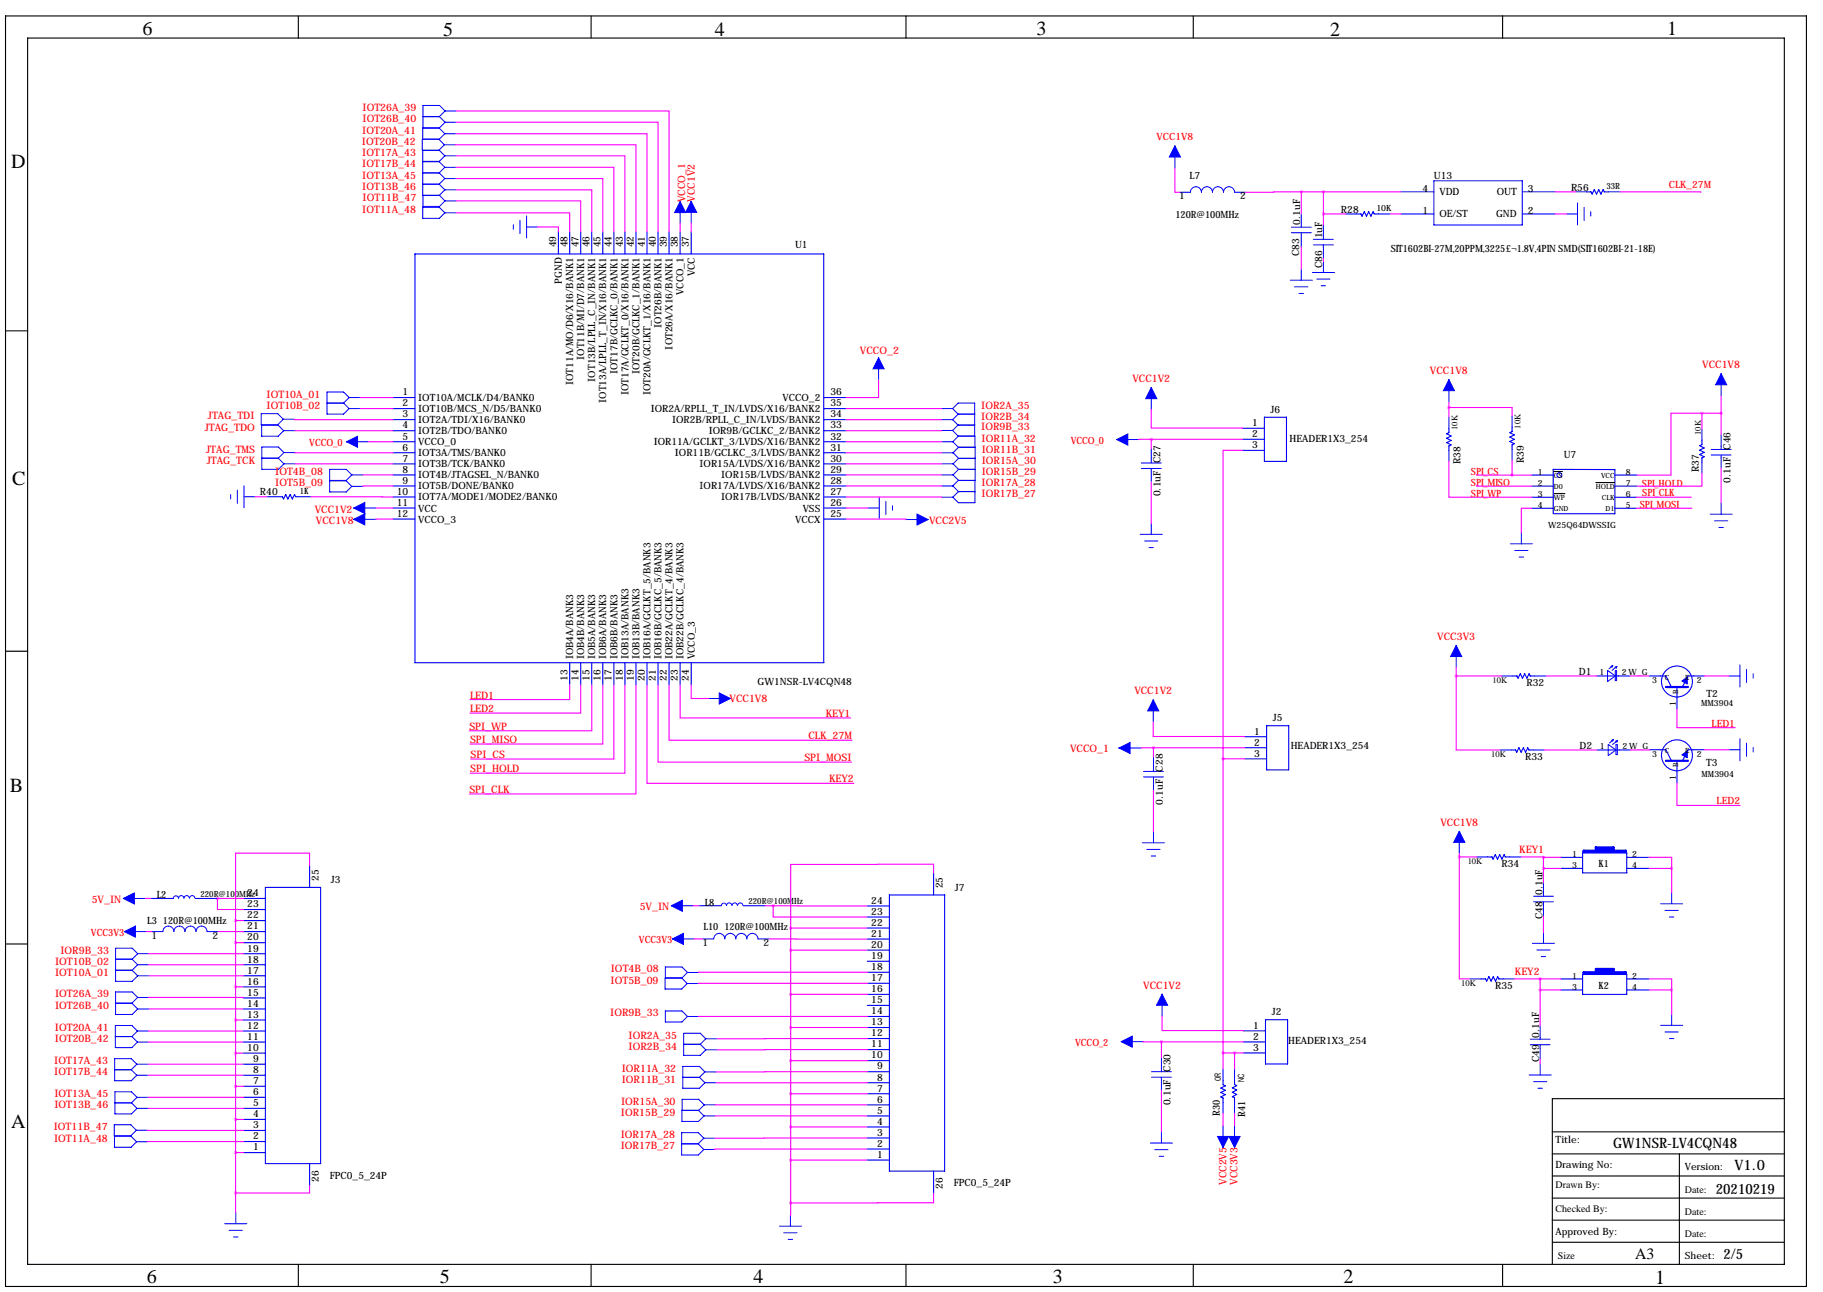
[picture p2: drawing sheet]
<svg xmlns="http://www.w3.org/2000/svg" width="419mm" height="297mm" viewBox="0 0 419 297" stroke-linecap="round" stroke-linejoin="round" font-family="sans-serif">
<g fill="none" stroke="#000" stroke-width=".25">
<path d="M1.3 3.7h414v292.1h-414zM6.3 8.7h403.9v282h-403.9zM68.6 3.7v5M135.9 3.7v5M208.3 3.7v5M274.3 3.7v5M345.4 3.7v5M1.3 76.1h5M357.2 108.4h2M357.2 113.5h2.6M366.9 110.9h4.3M1.3 149.7h5"/>
<path d="M1.3 217h5M410.2 252.6h-53.3v38.1M356.9 260.2h53.3M356.9 265.3h53.3M356.9 270.4h53.3M356.9 275.4h53.3M386.1 265.3v25.4M68.6 290.7v5.1M135.9 290.7v5.1M208.3 290.7v5.1M274.3 290.7v5.1M345.4 290.7v5.1"/>
<path d="M356.9 280.5h53.3M356.9 285.6h53.3"/>
</g>
<g fill="none" stroke="#00f" stroke-width=".25">
<path d="M95.4 58.4h94v94h-94zM128.4 53.3v5.1M131 53.3v5.1M133.5 53.3v5.1M136 53.3v5.1M138.6 53.3v5.1M141.1 53.3v5.1M143.7 53.3v5.1M146.2 53.3v5.1M148.7 53.3v5.1M151.3 53.3v5.1M153.8 53.3v5.1"/>
<path d="M156.4 53.3v5.1M158.9 53.3v5.1M311.9 49.2h1l.2 .5 .5-1 .5 1 .6-1 .5 1 .5-1 .2 .5h1M364.7 44.1h1.1l.2 .5 .5-1 .5 1 .5-1 .5 1 .6-1 .2 .5h1M90.3 91.4h5.1M90.3 93.9h5.1M90.3 96.5h5.1M90.3 99h5.1M189.4 91.4h5.1M189.4 93.9h5.1M189.4 96.5h5.1M189.4 99h5.1"/>
<path d="M285.6 98.5h5.1M290.7 95.9h5.1v10.2h-5.1zM333.1 98.5v1l-.5 .2 1 .5-1 .5 1 .6-1 .5 1 .5-.5 .2v1M347.6 98.2v1l-.5 .3 1 .5-1 .5 1 .5-1 .5 1 .5-.5 .3v1M63.9 114.2h1l.3 .5 .5-1 .5 1 .5-1 .5 1 .5-1 .3 .5h1M90.3 101.6h5.1M90.3 104.1h5.1M90.3 106.6h5.1M90.3 109.2h5.1M90.3 111.7h5.1M90.3 114.3h5.1M90.3 116.8h5.1"/>
<path d="M90.3 119.3h5.1M189.4 101.6h5.1M189.4 104.1h5.1M189.4 106.6h5.1M189.4 109.2h5.1M189.4 111.7h5.1M189.4 114.3h5.1M189.4 116.8h5.1M189.4 119.3h5.1M285.6 101h5.1M285.6 103.5h5.1M352.1 109.2h5.1"/>
<path d="M352.1 111.8h5.1M352.1 114.3h5.1M352.1 116.9h5.1M357.1 118.1v-10.2l14.1 .1v10.1h-14M371.2 109.2h5.1M371.2 111.8h5.1M371.2 114.3h5.1M371.2 116.9h5.1M391.3 101.2v1l-.5 .3 1 .5-1 .5 1 .5-1 .5 1 .5-.5 .3v1M131 152.4v5M133.5 152.4v5M136 152.4v5"/>
<path d="M138.6 152.4v5M141.1 152.4v5M143.7 152.4v5M146.2 152.4v5M148.7 152.4v5M151.3 152.4v5M153.8 152.4v5M156.4 152.4v5M158.9 152.4v5M347.7 155.4h1l.3 .5 .5-1 .5 1 .5-1 .5 1 .5-1 .3 .5h1M367 155.4h7.6M379.2 155.4h3.8l1.3 2.5"/>
<path d="M385.5 157.9v5.1M391.9 155.4h-3.8l-1.3 2.5M286.1 169.4h5.1M286.1 171.9h5.1M286.1 174.5h5.1M291.2 166.8h5.1v10.2h-5.1zM347.4 172.4h1l.3 .5 .5-1 .5 1 .5-1 .5 1 .5-1 .3 .5h1M367.2 172.4h7.6M379.2 172.4h3.8l1.3 2.5M385.5 174.9v5.1M391.9 172.4h-3.8l-1.3 2.5M71.2 198.9v5.1"/>
<path d="M342 197h1l.3 .5 .5-1 .5 1 .5-1 .5 1 .5-1 .2 .5h1.1M358.7 197.1h5.1M358.7 199.7h5.1M363.8 196.1h10.2v4.6h-10.2zM374 197.1h5.1M374 199.7h5.1M34.7 206.6h5.1M44.9 206.6h5.1M55.9 219.3h5.1M55.9 216.7h5.1M55.9 214.2h5.1M55.9 211.6h5.1"/>
<path d="M55.9 209.1h5.1M55.9 206.6h5.1M61 204h12.7v63.5h-12.7zM160.7 208.2h5.1M170.9 208.2h5.1M199.4 218.5h5.1M199.4 215.9h5.1M199.4 213.4h5.1M199.4 210.8h5.1M199.4 208.3h5.1M204.5 205.8h12.7v63.5h-12.7zM214.6 200.7v5.1"/>
<path d="M55.9 239.6h5.1M55.9 237h5.1M55.9 234.5h5.1M55.9 232h5.1M55.9 229.4h5.1M55.9 226.9h5.1M55.9 224.3h5.1M55.9 221.8h5.1M199.4 228.6h5.1M199.4 238.8h5.1M199.4 236.2h5.1M199.4 233.7h5.1"/>
<path d="M199.4 231.2h5.1M199.4 226.1h5.1M199.4 223.5h5.1M199.4 221h5.1M285.9 237h5M285.9 239.5h5M290.9 234.5h5.1v10.1h-5.1zM340.5 225.1h1l.3 .5 .5-1.1 .5 1.1 .5-1.1 .5 1.1 .5-1.1 .3 .6h1M358.7 225.1h5.1M358.7 227.6h5.1M363.8 224h10.2v4.6h-10.2zM374 225.1h5.1"/>
<path d="M374 227.6h5.1M55.9 259.9h5.1M55.9 257.4h5.1M55.9 254.8h5.1M55.9 252.3h5.1M55.9 249.7h5.1M55.9 247.2h5.1M55.9 244.7h5.1M55.9 242.1h5.1M199.4 259.1h5.1M199.4 256.6h5.1M199.4 254h5.1"/>
<path d="M199.4 251.5h5.1M199.4 248.9h5.1M199.4 246.4h5.1M199.4 243.9h5.1M199.4 241.3h5.1M281.2 248.4v1l.5 .2-1 .6 1 .5-1 .5 1 .5-1 .5 .5 .2v1.1M283.8 248.3v1l.5 .3-1 .5 1 .5-1 .5 1 .5-1 .5 .5 .3v1M285.9 242.1h5M55.9 265h5.1M55.9 262.4h5.1M71.2 267.5v5.1M199.4 266.7h5.1"/>
<path d="M199.4 264.2h5.1M199.4 261.6h5.1M214.6 269.3v5"/>
<circle cx="358.5" cy="109.2" r=".56"/>
<circle cx="385.5" cy="156.7" r="3.6"/>
<circle cx="385.5" cy="173.6" r="3.6"/>
</g>
<g fill="none" stroke="#00f" stroke-width=".23">
<path d="M97.2 34.6v2.5h3.8l1.3-1.3M97.2 39.8h3.8l1.3 1.3M97.2 26.8h3.8l1.3 1.3M100.9 32l1.3 1.3M102.2 33.3h2.5M102.2 33.3l-1.3 1.3M102.3 38.5l-1.3-1.3h-3.8v7.7h3.8l1.3 1.3M102.3 30.7l-1.3-1.2h-3.8v2.5M102.3 38.5h2.5M102.3 38.5l-1.3 1.2h-3.8M102.3 35.8h2.5M102.3 30.7l-1.3 1.3h-3.9v2.6h3.9l1.3 1.2"/>
<path d="M102.3 30.7h2.5M102.3 25.5l-1.3-1.3h-3.8v5.2h3.8l1.3-1.3M102.3 28.1h2.6M102.3 25.5h2.6M102.3 25.5l-1.3 1.3h-3.8M270.1 33.5v5.1M97.2 47.7h3.8l1.3 1.2-1.3 1.3h-3.8zM97.2 42.4h3.8l1.3 1.2M97.2 44.9v2.6h3.8l1.3-1.3M102.3 43.6h2.5M102.3 43.6l-1.3 1.3M102.3 41.1h2.5"/>
<path d="M102.3 41.1l-1.3 1.2h-3.8M102.3 48.9h2.5M102.3 46.2h2.6M118 51.7v1M119.5 50.7v3M121.1 52.2h2.5M121.1 49.6v5.1M156.4 46.3v5.1M158.9 46.3v5.1M271.1 44.2h2.6a1.27 1.27 0 0 1 1.2-1.3 1.27 1.27 0 0 1 1.3 1.3 1.27 1.27 0 0 1 1.3-1.3 1.27 1.27 0 0 1 1.2 1.3 1.27 1.27 0 0 1 1.3-1.3 1.27 1.27 0 0 1 1.3 1.3 1.27 1.27 0 0 1 1.2-1.3 1.27 1.27 0 0 1 1.3 1.3h2.6M296.9 53.5h4.5M296.9 52.2h4.5"/>
<path d="M299.2 49.2v3M299.2 53.5v3.3M302 55h4.5M302 56.3h4.5M304.2 51.7v3.3M304.2 56.3v3M309.3 49.2h2.6M316.9 49.2h2.6M322 49.2h7.6M322 44.1h7.6M329.6 41.6h20.4v10.1h-20.4zM350 49.2h7.6"/>
<path d="M350 44.1h7.6M360.1 49.2h2.6M362.2 44.1h2.5M362.7 46.6v5.1M364.2 47.7v3M365.7 48.7v1M369.8 44.1h2.6M296.6 64.4h5.1M297.6 65.9h3.1M298.7 67.5h1M299.2 61.9v2.5M301.7 62.6h5.1"/>
<path d="M302.7 64.2h3.1M303.7 65.7h1M304.2 60.1v2.5M60 95.1h3.9l1.2 1.3-1.2 1.2h-3.9zM60.1 97.8h3.9l1.2 1.2-1.2 1.3h-3.9zM65.1 96.4h2.6M65.2 99h2.6M75.2 92.7h3.8M79 92.7l1.3 1.2M80.3 91.4h2.5M80.3 91.4l-1.3 1.3M80.3 91.4l-1.3-1.3h-3.8v5.1h3.8l1.3-1.3"/>
<path d="M80.3 93.9h2.5M202 82.3v5M216.5 93.9h2.5M216.5 96.5h2.5M216.5 99h2.5M219 96.5l1.3 1.3h3.8M219 93.9l1.3-1.2h3.8v7.5h-3.8l-1.3-1.2M219 93.9l1.3 1.3M220.3 95.2h3.8M220.3 95.2l-1.3 1.3M224.1 97.7h-3.8l-1.3 1.3M264.7 89.1v5.1"/>
<path d="M333.1 87.3v5.1M333.1 95.9v2.6M347.6 95.7v2.5M391.3 98.7v2.5M395.7 85.9v5.1M53 113.7v1M54.6 112.7v3M56.1 114.2h2.5M56.1 111.7v5M60.2 105.4h3.8l1.3 1.2M61.4 114.2h2.5M65.3 104l-1.3-1.2h-3.8v5.1h3.8l1.3-1.3"/>
<path d="M65.3 104h2.5M65.3 104l-1.3 1.3h-3.8M65.3 106.6h2.5M69 114.2h2.5M75.8 107.9h3.8l1.3 1.3-1.3 1.3h-3.8zM75.8 110.6h3.8l1.3 1.2-1.3 1.3h-3.8zM79.7 101.6h5M80.9 109.2h2.5M80.9 111.8h2.5M81.3 116.8h5.1M81.3 119.4h5.1M199.6 116.8h2.5"/>
<path d="M202.1 114.3v5M203.7 115.3v3M205.2 116.3v1M208.3 119.4h5.1M216.5 101.6h2.5M216.5 111.7h2.5M216.5 114.3h2.5M216.6 106.6h2.5M216.6 109.2h2.5M216.6 104.1h2.5M219 101.6l1.3-1.3h3.8v2.5M219 101.6l1.3 1.2h3.9v7.7h-3.9l-1.3 1.2"/>
<path d="M219 111.7l1.3 1.3h3.8M219.1 104.1l1.3 1.3M219.1 106.6l1.3 1.3M219.1 109.2l1.3 1.3M220.4 107.9h3.8M220.4 105.4h3.8M220.4 102.8l-1.3 1.3M220.4 105.4l-1.3 1.2M220.4 107.9l-1.3 1.3M224.1 110.5v5.1h-3.8l-1.3-1.3M224.1 113h-3.8l-1.3 1.3M256.7 101.1h5.1"/>
<path d="M262.4 106.4h4.6M262.4 107.7h4.6M264.7 103.1v3.3M264.7 107.7v3.1M333.1 103.5v2.6M347.6 103.3v2.5M391.3 106.3v2.5M393.1 118.2h5.1M393.4 103.3h4.6M393.4 104.6h4.6M394.2 119.7h3M395.7 100v3.3"/>
<path d="M395.7 104.6v3.1M395.7 115.7v2.5M262.1 122.8h5.1M263.1 124.4h3.1M264.2 125.9h1M264.7 120.3v2.5M347.2 125h5.1M348.2 126.6h3.1M349.2 128.1h1.1M349.8 122.5v2.5M395.2 121.3h1M334.8 148.4v5.1"/>
<path d="M345.2 155.4h2.5M352.8 155.4h2.5M369.6 154.1l1.7 1.3-1.7 1.3zM370.7 153l-.4 .2M370.7 153l-.1 .4M370.8 153l-.9 .8M371.3 154.2h.4v2.3h-.4zM371.7 153.2l-1.1 .9M371.7 153.2l-.5 .2M371.7 153.2l-.1 .5M397.5 155.4h2.5M400 152.9v5"/>
<path d="M401.5 153.9v3M403 154.9v1M162.8 160.6h5.1M257.3 172h5M262.9 177.4h4.6M262.9 178.6h4.6M265.1 160.9v5.1M265.2 174.1v3.3M265.2 178.6v3.1M344.9 172.4h2.5M352.5 172.4h2.5M369.7 171.2l1.8 1.2-1.8 1.3z"/>
<path d="M370.5 170.2l.4-.2-.2 .4M370.9 170l-.9 .8M371.5 171.2h.3v2.3h-.3zM371.9 170.2l-1.2 1M371.9 170.2l-.5 .2M371.9 170.2l-.2 .5M397.5 172.4h2.5M400 169.8v5.1M401.5 170.9v3M403 171.9v1M262.6 193.8h5.1M263.7 195.3h3"/>
<path d="M264.7 196.8h1M265.2 191.2v2.6M335.5 191.1v5.1M339.4 197h2.6M347.1 197h2.5M28.3 206.6h5.1M28.6 214.2h5.1M31.6 219.3l-1.2-1.3h-3.8v7.6h3.8l1.2-1.3M31.6 219.3h2.6M31.6 219.3l-1.2 1.2M34.9 214.2h2.5a1.27 1.27 0 0 1 1.3-1.3 1.27 1.27 0 0 1 1.3 1.3 1.27 1.27 0 0 1 1.2-1.3 1.27 1.27 0 0 1 1.3 1.3 1.27 1.27 0 0 1 1.3-1.3 1.27 1.27 0 0 1 1.3 1.3 1.27 1.27 0 0 1 1.2-1.3 1.27 1.27 0 0 1 1.3 1.3h2.5M42.3 206.5a.61 .61 0 0 0-.7-.6 .61 .61 0 0 0-.6 .6 .61 .61 0 0 0-.6-.5 .61 .61 0 0 0-.6 .6"/>
<path d="M43.5 206.5a.61 .61 0 0 0-.6-.6 .61 .61 0 0 0-.6 .6M44.8 206.5a.61 .61 0 0 0-.6-.6 .61 .61 0 0 0-.6 .6M154.3 208.2h5.1M154.6 215.9h5.1M161.5 215.9h2.6a1.27 1.27 0 0 1 1.3-1.3 1.27 1.27 0 0 1 1.2 1.3 1.27 1.27 0 0 1 1.3-1.3 1.27 1.27 0 0 1 1.3 1.3 1.27 1.27 0 0 1 1.2-1.3 1.27 1.27 0 0 1 1.3 1.3 1.27 1.27 0 0 1 1.3-1.3 1.27 1.27 0 0 1 1.2 1.3h2.6M168.2 208.1a.61 .61 0 0 0-.6-.5 .61 .61 0 0 0-.6 .6 .61 .61 0 0 0-.6-.6 .61 .61 0 0 0-.6 .6M169.5 208.1a.61 .61 0 0 0-.6-.5 .61 .61 0 0 0-.6 .6M170.8 208.1a.61 .61 0 0 0-.6-.5 .61 .61 0 0 0-.6 .6M352.3 216.9h5.1M352.6 207.3h4.5M352.6 206.1h4.5M353.3 218.4h3.1"/>
<path d="M354.3 219.9h1M354.8 203v3.1M354.8 207.3v3.3M354.8 214.3v2.6M381.8 207.8h5M382.8 209.3h3M383.8 210.8h1M384.3 205.2v2.6M26.5 238.3h3.8M26.6 230.7h3.8l1.2 1.3-1.2 1.2h-3.8zM26.6 228.1h3.8l1.2 1.2-1.2 1.3h-3.8zM26.6 223.1h3.8"/>
<path d="M26.6 220.5h3.8M30.3 238.3l1.3 1.3M30.4 223.1l1.2 1.2M30.4 220.5l1.2 1.3M31.6 239.6h2.5M31.6 237l-1.3-1.2h-3.8v5.1h3.8l1.3-1.3M31.6 237h2.5M31.6 237l-1.3 1.3M31.6 232h2.6M31.6 229.3h2.6M31.6 224.3h2.6M31.6 221.8h2.6"/>
<path d="M31.6 221.8l-1.2 1.3M153 232.4h3.8l1.2 1.3-1.2 1.3h-3.8zM156.7 224.9l1.3 1.2M158 226.1h2.5M158 233.7h2.6M158 223.6l-1.2-1.3h-3.8v2.6M158 223.6l-1.2 1.3h-3.9v2.5h3.8l1.3-1.3M158 223.6h2.6M162.3 238.8l-1.3-1.2h-3.8v5h3.8l1.3-1.2M162.3 238.8h2.5M162.3 238.8l-1.3 1.3M257.8 239.5h5"/>
<path d="M267.2 228.6v5M338 225.1h2.5M345.6 225.1h2.5M351.8 238.9h4.6M354.1 235.9v3M381.8 235.7h5M382.8 237.2h3M383.8 238.8h1M384.3 233.2v2.5M26.3 258.6h3.8l1.2 1.3-1.2 1.2h-3.8zM26.4 245.9h3.8M26.4 253.6h3.8"/>
<path d="M30.2 245.9l1.2 1.3M30.2 253.6l1.3 1.2M31.3 259.9h2.6M31.4 247.2h2.6M31.4 244.7l-1.2-1.3h-3.8v5.1h3.8l1.2-1.3M31.4 244.7h2.6M31.4 244.7l-1.2 1.2M31.5 254.8h2.5M31.5 252.3l-1.3-1.3h-3.8v5.1h3.8l1.3-1.3M31.5 252.3h2.5M31.5 252.3l-1.3 1.3M157 247.7h3.8l1.3 1.2"/>
<path d="M157.2 240.1h3.8M160.6 255.3l1.2 1.3M161 240.1l1.3 1.3M161.8 256.6h2.6M161.9 254l-1.3 1.3h-3.8v2.5h3.8l1.2-1.2M161.9 254h2.5M161.9 254l-1.3-1.3h-3.8v2.6M162.1 246.4l-1.3-1.2h-3.8v5h3.8l1.3-1.3M162.1 248.9h2.5M162.1 246.4h2.5M162.1 246.4l-1.3 1.3h-3.8M162.3 241.4h2.5"/>
<path d="M264.7 246.4h4.6M264.7 247.7h4.6M267 243.1v3.3M267 247.7v3M281.2 245.8v2.6M281.2 253.5v2.5M281.2 258.7v5.1M283.8 245.8v2.5M283.8 253.4v2.5M283.8 258.7v5.1M351.5 247.2h5.1M351.8 240.2h4.6"/>
<path d="M352.6 248.7h3M353.6 250.2h1M354.1 240.2v3.3M354.1 244.6v2.6M26.3 261.2h3.8l1.3 1.3-1.3 1.3h-3.8zM31.4 262.5h2.5M54.2 278.8v2.5M156.7 263h3.8l1.3 1.3M161.8 264.3h2.5M161.8 261.7l-1.3-1.3h-3.8v5.1h3.8l1.3-1.2M161.8 261.7h2.5M161.8 261.7l-1.3 1.3h-3.8"/>
<path d="M181.7 279.4v2.5M264.5 262.8h5M265.5 264.3h3M266.5 265.8h1M267 260.3v2.5M51.7 281.3h5M52.7 282.9h3M53.7 284.4h1M179.2 281.9h5.1M180.2 283.4h3M181.2 284.9h1"/>
</g>
<path d="M383 157.9h5.1M383 174.9h5.1M364.1 195.6h9.6v.2h-9.6zM366.9 194.8h4v.5h-4zM364.1 223.5h9.6v.3h-9.6zM366.9 222.8h4v.5h-4z" fill="none" stroke="#00f" stroke-width=".51"/>
<g fill="#00f" stroke="#00f" stroke-width=".23">
<path d="M386.7 156.6l1.3-1-.1 1.6z"/>
<path d="M386.7 173.5l1.3-.9-.1 1.6z"/>
<path d="M270.1 33.5l1.3 2.6h-2.6z"/>
<path d="M335.5 191.1l1.3 2.6h-2.6z"/>
<path d="M334.8 148.4l1.2 2.5h-2.5z"/>
<path d="M395.7 85.9l1.3 2.6h-2.6z"/>
<path d="M333.1 87.3l1.3 2.5h-2.6z"/>
<path d="M81.3 116.8l2.6-1.3v2.6z"/>
<path d="M81.3 119.4l2.6-1.3v2.6z"/>
<path d="M165.4 159.3l2.5 1.3-2.5 1.3z"/>
<path d="M79.7 101.6l2.5-1.3v2.5z"/>
<path d="M202 82.3l1.3 2.5h-2.6z"/>
<path d="M210.8 118.2l2.6 1.2-2.6 1.3z"/>
<path d="M158.9 46.3l1.3 2.5h-2.6z"/>
<path d="M156.4 46.3l1.2 2.6h-2.5z"/>
<path d="M257.3 172l2.5-1.3v2.5z"/>
<path d="M265.1 160.9l1.3 2.5h-2.5z"/>
<path d="M257.8 239.5l2.5-1.3v2.6z"/>
<path d="M267.2 228.6l1.2 2.5h-2.5z"/>
<path d="M256.7 101.1l2.6-1.3v2.5z"/>
<path d="M264.7 89.1l1.2 2.6h-2.5z"/>
<path d="M28.3 206.6l2.6-1.3v2.5z"/>
<path d="M28.6 214.2l2.5-1.3v2.6z"/>
<path d="M154.3 208.2l2.6-1.2v2.5z"/>
<path d="M154.6 215.9l2.5-1.3v2.5z"/>
<path d="M279.9 261.3h2.5l-1.2 2.5z"/>
<path d="M282.5 261.3h2.6l-1.3 2.5z"/>
</g>
<g fill="none" stroke="#f0f" stroke-width=".25">
<path d="M104.7 33.3h41.5v20M104.8 38.5h36.3v14.8M104.8 35.8h38.9v17.5M104.8 30.7h43.9v22.6M104.9 28.1h46.4v25.2M104.9 25.5h48.9v27.8M270.1 38.6v5.6h1M104.8 43.6h31.2v9.7M104.8 41.1h33.8v12.2M104.8 48.9h26.2v4.4M104.9 46.2h28.6v7.1M123.6 52.2h4.8v1.1"/>
<path d="M156.4 51.4v1.9M158.9 51.4v1.9M299.2 44.1l-12.8 .1M299.2 44.1v5.1M299.2 56.8v5.1M299.2 44.1h22.8M304.2 49.2h5.1M304.2 44.1v7.6M304.2 59.3v.8M319.5 49.2h2.5M357.6 49.2h2.5M357.6 44.1h4.6"/>
<path d="M372.4 44.1l18.6 .1M67.7 96.4l22.6 .1M67.8 99h22.5M82.8 91.4h7.5M82.8 93.9h7.5M194.5 93.9h22M194.5 96.5h22M202 87.3v4.1h-7.5M216.5 99h-22M264.7 94.2v4.2l20.9 .1M333.1 93.7h14.5v2M333.1 92.4v3.5"/>
<path d="M391.3 95h-7.2v14.2h-7.8M391.3 95v3.7M391.3 95h4.4M395.7 91v9M58.6 114.2h2.8M67.8 104l22.5 .1M67.8 106.6h22.5M71.5 114.2l18.8 .1M83.4 109.2h6.9M84.7 101.6h5.6M86.4 116.8h3.9M90.3 119.3l-3.9 .1"/>
<path d="M90.3 111.7l-6.9 .1M194.5 119.3l13.8 .1M194.5 114.3h22M194.5 116.8h5.1M194.5 101.6h22M194.5 106.6h22.1M194.5 109.2h22.1M194.5 104.1h22.1M194.5 111.7h22M264.7 101l-2.9 .1M264.7 101h20.9M264.7 101v2.1"/>
<path d="M264.7 110.8v9.5M285.6 103.5h-4.4v71M333.1 106.1v8.2h19M339.4 109.1l8.2 .1M339.5 111.6v.2h12.6M347.6 109.2h4.5M347.6 105.8v3.4M352.1 116.9h-2.3v5.6M376.3 114.3h12.5M376.3 116.9h12.7M391.3 108.8v3h-15M395.7 107.7v8"/>
<path d="M131 157.4v3.4h-22.9M133.5 157.4v6.5h-25.4M136 157.4v10.6h-28.1M138.6 157.4v13.7h-30.5M141.1 157.4v17.1h-32.9M143.7 157.4v20.4h-35.6M146.2 157.4v25.1h-38.3M148.7 157.4v22.7h47.6M151.3 157.4v17.8h44.5M153.8 157.4v12.8h42.1M156.4 157.4v7.7h39.1M158.9 157.4v3.2h3.9"/>
<path d="M334.8 155.4v17h10.1M334.8 155.4h10.4M334.8 153.5v1.9M355.3 155.4h11.7M374.6 155.4h4.6M391.9 155.4h5.6M265.1 166v3.3l21 .1M265.2 171.9l-2.9 .1M265.2 171.9h20.9M265.2 171.9v2.2M281.2 174.5h4.9M281.2 174.5v71.3"/>
<path d="M355 172.4h12.2M379.2 172.4h-4.4M385.5 163v4.3h13.4M385.5 180v5.2h14.5M391.9 172.4h5.6M71.2 198.9v-2.7h-17v15.4M265.2 181.7v9.5M335.5 197v28.1h2.5M335.5 197h3.9M335.5 196.2v.8M349.6 197l5.2 .1M354.8 199.7h3.9"/>
<path d="M354.8 197.1v5.9M354.8 197.1h3.9M379.1 197.1h5.2v2.6M379.1 199.7h5.2M384.3 199.7v5.5M33.4 206.6h1.3M33.7 214.2h1.2M34.2 219.3h21.7M50 206.6v2.5h5.9M50 206.6h.1M50 206.6h5.9M50.1 214.2h5.8"/>
<path d="M54.2 211.6h1.7M54.2 211.6v62.7M54.2 216.7h1.7M159.4 208.2h1.3M159.7 215.9h1.8M176 208.2h1.7M176.8 215.9h22.6M177.7 208.2l21.7 .1M177.7 208.2v2.6h21.7M181.8 213.4v63.2M181.8 213.4h17.6M181.8 218.5h17.6"/>
<path d="M214.6 200.7v-2h-32.8v14.7M354.8 210.6v3.7M34.1 239.6h21.8M34.1 237h21.8M34.2 229.3l21.7 .1M34.2 232h21.7M34.2 224.3h21.7M34.2 221.8h21.7M54.2 226.9h1.7M54.2 234.5h1.7M160.6 233.7h38.8M181.8 236.2h17.6"/>
<path d="M181.8 228.6h17.6M199.4 226.1h-38.9M199.4 223.5l-38.8 .1M199.4 238.8h-34.6M262.8 239.5h4.2M267 239.5h18.9M267 239.5v3.6M267.2 233.6v3.3l18.7 .1M348.1 225.1h10.6M354.1 227.6h4.6M354.1 225.1v10.8M379.1 225.1h5.2v2.5"/>
<path d="M379.1 227.6h5.2M384.3 227.6v5.6M33.9 259.9h22M34 247.2h21.9M34 244.7h21.9M34 254.8h21.9M34 252.3h21.9M54.2 257.4h1.7M54.2 249.7h1.7M54.2 242.1h1.7M164.4 256.6h35M164.4 254h35"/>
<path d="M164.6 248.9h34.8M181.8 259.1h17.6M181.8 251.5h17.6M181.8 243.9h17.6M199.4 246.4h-34.8M199.4 241.3l-34.6 .1M267 250.7v9.6M281.2 256v2.7M281.2 242.1h4.7M283.8 242.1v3.7M283.8 255.9v2.8M354.1 243.5v1.1"/>
<path d="M54.2 274.3v4.5M54.2 265h1.7M55.9 262.4l-22 .1M71.2 272.6v1.7h-17M181.8 276.6l-.1 2.8M181.8 266.7h17.6M199.4 264.2l-35.1 .1M199.4 261.6l-35.1 .1M214.6 274.3v2.2l-32.8 .1"/>
</g>
<path d="M299.1 44.1a.05 .05 0 0 0 .1 0 .05 .05 0 0 0-.1 0zM304.2 44.1a.05 .05 0 0 0 .1 0 .05 .05 0 0 0-.1 0zM304.2 49.2a.05 .05 0 0 0 .1 0 .05 .05 0 0 0-.1 0zM354.8 199.7a.05 .05 0 0 0 .1 0 .05 .05 0 0 0-.1 0zM354.8 197.1a.05 .05 0 0 0 .1 0 .05 .05 0 0 0-.1 0zM334.7 155.4a.05 .05 0 0 0 .1 0 .05 .05 0 0 0-.1 0zM391.2 95a.05 .05 0 0 0 .1 0 .05 .05 0 0 0-.1 0zM264.6 101a.05 .05 0 0 0 .1 0 .05 .05 0 0 0-.1 0zM54.1 257.4a.05 .05 0 0 0 .1 0 .05 .05 0 0 0-.1 0zM54.1 249.7a.05 .05 0 0 0 .1 0 .05 .05 0 0 0-.1 0zM54.1 226.9a.05 .05 0 0 0 .1 0 .05 .05 0 0 0-.1 0zM54.1 234.5a.05 .05 0 0 0 .1 0 .05 .05 0 0 0-.1 0zM54.1 242.1a.05 .05 0 0 0 .1 0 .05 .05 0 0 0-.1 0zM54.1 265a.05 .05 0 0 0 .1 0 .05 .05 0 0 0-.1 0zM54.1 211.6a.05 .05 0 0 0 .1 0 .05 .05 0 0 0-.1 0zM54.1 274.3a.05 .05 0 0 0 .1 0 .05 .05 0 0 0-.1 0zM181.7 259.1a.05 .05 0 0 0 .1 0 .05 .05 0 0 0-.1 0zM181.7 243.9a.05 .05 0 0 0 .1 0 .05 .05 0 0 0-.1 0zM181.7 236.2a.05 .05 0 0 0 .1 0 .05 .05 0 0 0-.1 0zM181.7 228.6a.05 .05 0 0 0 .1 0 .05 .05 0 0 0-.1 0zM181.7 213.4a.05 .05 0 0 0 .1 0 .05 .05 0 0 0-.1 0zM181.7 266.7a.05 .05 0 0 0 .1 0 .05 .05 0 0 0-.1 0zM181.7 276.6a.05 .05 0 0 0 .1 0 .05 .05 0 0 0-.1 0zM54.1 216.7a.05 .05 0 0 0 .1 0 .05 .05 0 0 0-.1 0zM181.7 218.5a.05 .05 0 0 0 .1 0 .05 .05 0 0 0-.1 0zM177.7 208.2a.05 .05 0 0 0 .1 0 .05 .05 0 0 0-.1 0zM181.7 251.5a.05 .05 0 0 0 .1 0 .05 .05 0 0 0-.1 0z" fill="#f0f" stroke="#f0f" stroke-width=".63"/>
<g font-size="4.6">
<text x="32.8" y="8">6</text>
<text x="101.9" y="8.2">5</text>
<text x="164.3" y="8.2">4</text>
<text x="238.3" y="8">3</text>
<text x="305.8" y="8.2">2</text>
<text x="383.3" y="8">1</text>
<text x="2.5" y="38.7">D</text>
<text x="2.8" y="111.6">C</text>
<text x="2.3" y="182">B</text>
<text x="2.5" y="259.4">A</text>
<text x="33.8" y="295">6</text>
<text x="101.1" y="295">5</text>
<text x="173.2" y="295">4</text>
<text x="242.1" y="295">3</text>
<text x="308.9" y="295">2</text>
<text x="380.5" y="295.3">1</text>
</g>
<text font-size="3.6" x="375.9" y="289.4">A3</text>
<g font-size="3.3">
<text x="370.8" y="264">GW1NSR-LV4CQN48</text>
<text x="398.8" y="269.1">V1.0</text>
<text x="394.5" y="274.4">20210219</text>
<text x="396.2" y="289.4">2/5</text>
</g>
<g font-size="2.4" fill="#f00">
<text x="83.3" y="28.1">IOT26B_40</text>
<text x="83.3" y="25.5">IOT26A_39</text>
<text x="83.2" y="33.3">IOT20B_42</text>
<text x="83.3" y="35.8">IOT17A_43</text>
<text x="83.3" y="30.7">IOT20A_41</text>
<text x="83.3" y="41.1">IOT13A_45</text>
<text x="83.3" y="38.5">IOT17B_44</text>
<text x="83.3" y="43.6">IOT13B_46</text>
<text x="83.3" y="46.2">IOT11B_47</text>
<text x="157.5" y="46.5" transform="rotate(-90 157.5 46.5)">VCCO_1</text>
<text x="159.8" y="46.4" transform="rotate(-90 159.8 46.4)">VCC1V2</text>
<text x="83.3" y="48.9">IOT11A_48</text>
<text x="197.7" y="81.4">VCCO_2</text>
<text x="260.3" y="87.8">VCC1V2</text>
<text x="328.8" y="86">VCC1V8</text>
<text x="391.3" y="84.6">VCC1V8</text>
<text x="61.3" y="91.4">IOT10A_01</text>
<text x="61.3" y="93.9">IOT10B_02</text>
<text x="225.6" y="93.9">IOR2A_35</text>
<text x="47.1" y="99">JTAG_TDO</text>
<text x="47.8" y="96.4">JTAG_TDI</text>
<text x="225.6" y="96.5">IOR2B_34</text>
<text x="225.6" y="99">IOR9B_33</text>
<text x="225.7" y="101.6">IOR11A_32</text>
<text x="47.4" y="104">JTAG_TMS</text>
<text x="47.5" y="106.6">JTAG_TCK</text>
<text x="225.7" y="104.1">IOR11B_31</text>
<text x="225.7" y="106.6">IOR15A_30</text>
<text x="63.3" y="109.2">IOT4B_08</text>
<text x="63.3" y="111.8">IOT5B_09</text>
<text x="225.7" y="111.7">IOR17A_28</text>
<text x="225.7" y="109.2">IOR15B_29</text>
<text x="72.4" y="118">VCC1V2</text>
<text x="225.7" y="114.3">IOR17B_27</text>
<text x="72.6" y="120.5">VCC1V8</text>
<text x="213.6" y="120.5">VCC2V5</text>
<text x="330.4" y="147.1">VCC3V3</text>
<text x="108.1" y="160.6">LED1</text>
<text x="167.7" y="161.5">VCC1V8</text>
<text x="260.8" y="159.6">VCC1V2</text>
<text x="107.9" y="167.8">SPI_WP</text>
<text x="108.1" y="163.7">LED2</text>
<text x="189.8" y="164.8">KEY1</text>
<text x="108.1" y="170.8">SPI_MISO</text>
<text x="185.8" y="169.9">CLK_27M</text>
<text x="246" y="172.9">VCCO_1</text>
<text x="108.1" y="177.5">SPI_HOLD</text>
<text x="108.2" y="174.3">SPI_CS</text>
<text x="184.9" y="175">SPI_MOSI</text>
<text x="190.6" y="179.8">KEY2</text>
<text x="107.9" y="182.3">SPI_CLK</text>
<text x="331.1" y="189.9">VCC1V8</text>
<text x="349.3" y="196.1">KEY1</text>
<text x="21.1" y="207.5">5V_IN</text>
<text x="147.1" y="209.2">5V_IN</text>
<text x="12.7" y="221.8">IOT10B_02</text>
<text x="13.9" y="219.3">IOR9B_33</text>
<text x="12.7" y="224.3">IOT10A_01</text>
<text x="140.4" y="226.1">IOT5B_09</text>
<text x="140.4" y="223.6">IOT4B_08</text>
<text x="262.8" y="227.3">VCC1V2</text>
<text x="348.3" y="224.1">KEY2</text>
<text x="12.7" y="232">IOT26B_40</text>
<text x="12.7" y="229.3">IOT26A_39</text>
<text x="140.3" y="233.7">IOR9B_33</text>
<text x="12.6" y="239.6">IOT20B_42</text>
<text x="12.6" y="237">IOT20A_41</text>
<text x="144.5" y="238.8">IOR2A_35</text>
<text x="12.5" y="244.7">IOT17A_43</text>
<text x="144.5" y="241.4">IOR2B_34</text>
<text x="12.5" y="247.2">IOT17B_44</text>
<text x="143" y="248.9">IOR11B_31</text>
<text x="143" y="246.4">IOR11A_32</text>
<text x="12.5" y="254.8">IOT13B_46</text>
<text x="12.5" y="252.3">IOT13A_45</text>
<text x="142.7" y="256.6">IOR15B_29</text>
<text x="142.8" y="254">IOR15A_30</text>
<text x="12.4" y="259.9">IOT11B_47</text>
<text x="12.4" y="262.5">IOT11A_48</text>
<text x="142.7" y="261.7">IOR17A_28</text>
<text x="142.7" y="264.3">IOR17B_27</text>
<text x="281.9" y="272.4" transform="rotate(-90 281.9 272.4)">VCC2V5</text>
<text x="284.5" y="272.4" transform="rotate(-90 284.5 272.4)">VCC3V3</text>
</g>
<g font-size="2.3" fill="#f00">
<text x="265.9" y="32.3">VCC1V8</text>
<text x="383.6" y="43.2">CLK_27M</text>
<text x="71.1" y="102.5">VCCO_0</text>
<text x="246.2" y="102">VCCO_0</text>
<text x="338.2" y="109.2">SPI_CS</text>
<text x="338.2" y="111.8">SPI_MISO</text>
<text x="377.5" y="111.9">SPI_HOLD</text>
<text x="338.2" y="114.3">SPI_WP</text>
<text x="377" y="116.9">SPI_MOSI</text>
<text x="377.5" y="114.1">SPI_CLK</text>
<text x="393.5" y="167">LED1</text>
<text x="394.6" y="184.9">LED2</text>
<text x="20.9" y="215.1">VCC3V3</text>
<text x="146.9" y="216.8">VCC3V3</text>
<text x="247.2" y="240.4">VCCO_2</text>
</g>
<g font-size="2.3">
<text x="273.4" y="41.2">L7</text>
<text x="329.6" y="41.1">U13</text>
<text x="271.1" y="45.8">1</text>
<text x="285.1" y="45.8">2</text>
<text x="327.1" y="44.1">4</text>
<text x="330.9" y="44.9">VDD</text>
<text x="344.1" y="44.9">OUT</text>
<text x="351.2" y="44.1">3</text>
<text x="361.2" y="43.9">R56</text>
<text x="270.2" y="50.1">120R@100MHz</text>
<text x="298.9" y="51.7" transform="rotate(-90 298.9 51.7)">0.1uF</text>
<text x="308.3" y="48.9">R28</text>
<text x="327.1" y="49.2">1</text>
<text x="330.9" y="50">OE/ST</text>
<text x="343.9" y="50">GND</text>
<text x="351.2" y="49.2">2</text>
<text x="127.9" y="56.9" transform="rotate(-90 127.9 56.9)">49</text>
<text x="130.5" y="56.9" transform="rotate(-90 130.5 56.9)">48</text>
<text x="133" y="56.9" transform="rotate(-90 133 56.9)">47</text>
<text x="135.5" y="56.9" transform="rotate(-90 135.5 56.9)">46</text>
<text x="138.1" y="56.9" transform="rotate(-90 138.1 56.9)">45</text>
<text x="140.6" y="56.9" transform="rotate(-90 140.6 56.9)">44</text>
<text x="143.2" y="56.9" transform="rotate(-90 143.2 56.9)">43</text>
<text x="145.7" y="56.9" transform="rotate(-90 145.7 56.9)">42</text>
<text x="148.2" y="56.9" transform="rotate(-90 148.2 56.9)">41</text>
<text x="150.8" y="56.9" transform="rotate(-90 150.8 56.9)">40</text>
<text x="153.3" y="56.9" transform="rotate(-90 153.3 56.9)">39</text>
<text x="155.9" y="56.9" transform="rotate(-90 155.9 56.9)">38</text>
<text x="158.4" y="56.9" transform="rotate(-90 158.4 56.9)">37</text>
<text x="182.8" y="57.1">U1</text>
<text x="298.7" y="58.8" transform="rotate(-90 298.7 58.8)">C83</text>
<text x="304" y="54.8" transform="rotate(-90 304 54.8)">1uF</text>
<text x="319.7" y="57.9">SIT1602BI-27M,20PPM,3225£¬1.8V,4PIN SMD(SIT1602BI-21-18E)</text>
<text x="129.2" y="65.2" transform="rotate(-90 129.2 65.2)">PGND</text>
<text x="159.7" y="63.5" transform="rotate(-90 159.7 63.5)">VCC</text>
<text x="304" y="61.6" transform="rotate(-90 304 61.6)">C86</text>
<text x="157.2" y="67.8" transform="rotate(-90 157.2 67.8)">VCCO_1</text>
<text x="152.1" y="75.3" transform="rotate(-90 152.1 75.3)">IOT26B/BANK1</text>
<text x="134.3" y="82.7" transform="rotate(-90 134.3 82.7)">IOT11B/MI/D7/BANK1</text>
<text x="154.6" y="80.4" transform="rotate(-90 154.6 80.4)">IOT26A/X16/BANK1</text>
<text x="131.8" y="88.5" transform="rotate(-90 131.8 88.5)">IOT11A/MO/D6/X16/BANK1</text>
<text x="136.8" y="87.7" transform="rotate(-90 136.8 87.7)">IOT13B/LPLL_C_IN/BANK1</text>
<text x="141.9" y="86" transform="rotate(-90 141.9 86)">IOT17B/GCLKC_0/BANK1</text>
<text x="147" y="86" transform="rotate(-90 147 86)">IOT20B/GCLKC_1/BANK1</text>
<text x="92.6" y="90.9">1</text>
<text x="92.6" y="93.4">2</text>
<text x="92.6" y="96">3</text>
<text x="96.2" y="92.2">IOT10A/MCLK/D4/BANK0</text>
<text x="96.2" y="94.7">IOT10B/MCS_N/D5/BANK0</text>
<text x="139.4" y="92.6" transform="rotate(-90 139.4 92.6)">IOT13A/LPLL_T_IN/X16/BANK1</text>
<text x="144.5" y="90.9" transform="rotate(-90 144.5 90.9)">IOT17A/GCLKT_0/X16/BANK1</text>
<text x="149.5" y="90.9" transform="rotate(-90 149.5 90.9)">IOT20A/GCLKT_1/X16/BANK1</text>
<text x="149.6" y="94.7">IOR2A/RPLL_T_IN/LVDS/X16/BANK2</text>
<text x="179.9" y="92.2">VCCO_2</text>
<text x="190.9" y="90.9">36</text>
<text x="190.9" y="93.4">35</text>
<text x="190.9" y="96">34</text>
<text x="292.1" y="94.9">J6</text>
<text x="92.6" y="98.5">4</text>
<text x="92.6" y="101.1">5</text>
<text x="96.2" y="97.3">IOT2A/TDI/X16/BANK0</text>
<text x="96.2" y="99.8">IOT2B/TDO/BANK0</text>
<text x="154.5" y="97.3">IOR2B/RPLL_C_IN/LVDS/BANK2</text>
<text x="162.9" y="99.8">IOR9B/GCLKC_2/BANK2</text>
<text x="190.9" y="98.5">33</text>
<text x="190.9" y="101.1">32</text>
<text x="287.8" y="98">1</text>
<text x="287.8" y="100.5">2</text>
<text x="296.5" y="101.6">HEADER1X3_254</text>
<text x="92.6" y="103.6">6</text>
<text x="92.6" y="106.1">7</text>
<text x="96.2" y="102.4">VCCO_0</text>
<text x="96.2" y="104.9">IOT3A/TMS/BANK0</text>
<text x="96.2" y="107.4">IOT3B/TCK/BANK0</text>
<text x="150.3" y="102.4">IOR11A/GCLKT_3/LVDS/X16/BANK2</text>
<text x="155.2" y="104.9">IOR11B/GCLKC_3/LVDS/BANK2</text>
<text x="160.8" y="107.4">IOR15A/LVDS/X16/BANK2</text>
<text x="190.9" y="103.6">31</text>
<text x="190.9" y="106.1">30</text>
<text x="266.8" y="106.5" transform="rotate(-90 266.8 106.5)">C27</text>
<text x="287.8" y="103">3</text>
<text x="335.8" y="106.7" transform="rotate(-90 335.8 106.7)">R38</text>
<text x="350.3" y="106.5" transform="rotate(-90 350.3 106.5)">R39</text>
<text x="359.5" y="105.3">U7</text>
<text x="397.8" y="103.4" transform="rotate(-90 397.8 103.4)">C46</text>
<text x="59.8" y="113.8">R40</text>
<text x="91.2" y="113.8">10</text>
<text x="92.6" y="108.7">8</text>
<text x="92.6" y="111.2">9</text>
<text x="96.2" y="110">IOT4B/JTAGSEL_N/BANK0</text>
<text x="96.2" y="112.5">IOT5B/DONE/BANK0</text>
<text x="160.8" y="112.5">IOR17A/LVDS/X16/BANK2</text>
<text x="165.8" y="110">IOR15B/LVDS/BANK2</text>
<text x="190.9" y="108.7">29</text>
<text x="190.9" y="111.2">28</text>
<text x="190.9" y="113.8">27</text>
<text x="390.6" y="108.5" transform="rotate(-90 390.6 108.5)">R37</text>
<text x="397.8" y="111" transform="rotate(-90 397.8 111)">0.1uF</text>
<text x="91.2" y="116.3">11</text>
<text x="91.2" y="118.8">12</text>
<text x="96.2" y="115.1">IOT7A/MODE1/MODE2/BANK0</text>
<text x="96.2" y="117.6">VCC</text>
<text x="165.8" y="115.1">IOR17B/LVDS/BANK2</text>
<text x="184.5" y="117.6">VSS</text>
<text x="190.9" y="116.3">26</text>
<text x="190.9" y="118.8">25</text>
<text x="266.8" y="114.1" transform="rotate(-90 266.8 114.1)">0.1uF</text>
<text x="96.2" y="120.1">VCCO_3</text>
<text x="182.8" y="120.1">VCCX</text>
<text x="131.8" y="151.6" transform="rotate(-90 131.8 151.6)">IOB4A/BANK3</text>
<text x="134.3" y="151.6" transform="rotate(-90 134.3 151.6)">IOB4B/BANK3</text>
<text x="136.8" y="151.6" transform="rotate(-90 136.8 151.6)">IOB5A/BANK3</text>
<text x="139.4" y="151.6" transform="rotate(-90 139.4 151.6)">IOB6A/BANK3</text>
<text x="141.9" y="151.6" transform="rotate(-90 141.9 151.6)">IOB6B/BANK3</text>
<text x="144.5" y="151.6" transform="rotate(-90 144.5 151.6)">IOB13A/BANK3</text>
<text x="147" y="151.6" transform="rotate(-90 147 151.6)">IOB13B/BANK3</text>
<text x="149.5" y="151.6" transform="rotate(-90 149.5 151.6)">IOB16A/GCLKT_5/BANK3</text>
<text x="152.1" y="151.6" transform="rotate(-90 152.1 151.6)">IOB16B/GCLKC_5/BANK3</text>
<text x="154.6" y="151.6" transform="rotate(-90 154.6 151.6)">IOB22A/GCLKT_4/BANK3</text>
<text x="157.2" y="151.6" transform="rotate(-90 157.2 151.6)">IOB22B/GCLKC_4/BANK3</text>
<text x="159.7" y="151.6" transform="rotate(-90 159.7 151.6)">VCCO_3</text>
<text x="363" y="155.2">D1</text>
<text x="130.5" y="156.5" transform="rotate(-90 130.5 156.5)">13</text>
<text x="133" y="156.5" transform="rotate(-90 133 156.5)">14</text>
<text x="135.5" y="156.5" transform="rotate(-90 135.5 156.5)">15</text>
<text x="138.1" y="156.5" transform="rotate(-90 138.1 156.5)">16</text>
<text x="140.6" y="156.5" transform="rotate(-90 140.6 156.5)">17</text>
<text x="143.2" y="156.5" transform="rotate(-90 143.2 156.5)">18</text>
<text x="145.7" y="156.5" transform="rotate(-90 145.7 156.5)">19</text>
<text x="148.2" y="156.5" transform="rotate(-90 148.2 156.5)">20</text>
<text x="150.8" y="156.5" transform="rotate(-90 150.8 156.5)">21</text>
<text x="153.3" y="156.5" transform="rotate(-90 153.3 156.5)">22</text>
<text x="155.9" y="156.5" transform="rotate(-90 155.9 156.5)">23</text>
<text x="158.4" y="156.5" transform="rotate(-90 158.4 156.5)">24</text>
<text x="174.1" y="157.5">GW1NSR-LV4CQN48</text>
<text x="351" y="157.7">R32</text>
<text x="392.3" y="160.2">T2</text>
<text x="292.6" y="165.8">J5</text>
<text x="288.3" y="168.9">1</text>
<text x="288.3" y="171.4">2</text>
<text x="288.3" y="174">3</text>
<text x="296.7" y="172.1">HEADER1X3_254</text>
<text x="363.1" y="172.2">D2</text>
<text x="267.3" y="177.4" transform="rotate(-90 267.3 177.4)">C28</text>
<text x="350.7" y="174.7">R33</text>
<text x="392.2" y="176.2">T3</text>
<text x="267.3" y="185.1" transform="rotate(-90 267.3 185.1)">0.1uF</text>
<text x="73.3" y="202.5" transform="rotate(-90 73.3 202.5)">25</text>
<text x="76" y="203">J3</text>
<text x="345.2" y="199.3">R34</text>
<text x="367.5" y="199.4">K1</text>
<text x="36" y="206.6">L2</text>
<text x="56.9" y="208.6">23</text>
<text x="56.9" y="206.1">24</text>
<text x="162" y="208.2">L8</text>
<text x="200.3" y="207.8">24</text>
<text x="216.7" y="204.2" transform="rotate(-90 216.7 204.2)">25</text>
<text x="219.5" y="204.8">J7</text>
<text x="354.6" y="205.8" transform="rotate(-90 354.6 205.8)">0.1uF</text>
<text x="33.8" y="212.5">L3</text>
<text x="34.9" y="215.8">1</text>
<text x="37.4" y="212.5">120R@100MHz</text>
<text x="48.9" y="215.8">2</text>
<text x="56.9" y="213.7">21</text>
<text x="56.9" y="211.1">22</text>
<text x="161.7" y="213.8">L10</text>
<text x="166.5" y="213.8">120R@100MHz</text>
<text x="200.3" y="215.4">21</text>
<text x="200.3" y="212.9">22</text>
<text x="200.3" y="210.3">23</text>
<text x="354.6" y="211.4" transform="rotate(-90 354.6 211.4)">C48</text>
<text x="56.9" y="221.3">18</text>
<text x="56.9" y="218.8">19</text>
<text x="56.9" y="216.2">20</text>
<text x="161.5" y="217.5">1</text>
<text x="175.5" y="217.5">2</text>
<text x="200.3" y="220.5">19</text>
<text x="200.3" y="217.9">20</text>
<text x="56.9" y="226.4">16</text>
<text x="56.9" y="223.8">17</text>
<text x="200.3" y="225.6">17</text>
<text x="200.3" y="223">18</text>
<text x="343.7" y="227.3">R35</text>
<text x="367.5" y="227.3">K2</text>
<text x="56.9" y="234">13</text>
<text x="56.9" y="231.5">14</text>
<text x="56.9" y="228.9">15</text>
<text x="200.3" y="233.2">14</text>
<text x="200.3" y="230.6">15</text>
<text x="200.3" y="228.1">16</text>
<text x="292.4" y="233.4">J2</text>
<text x="56.9" y="239.1">11</text>
<text x="56.9" y="236.5">12</text>
<text x="200.3" y="238.3">12</text>
<text x="200.3" y="235.7">13</text>
<text x="288.1" y="236.5">1</text>
<text x="288.1" y="239">2</text>
<text x="296.2" y="239.9">HEADER1X3_254</text>
<text x="353.8" y="238.7" transform="rotate(-90 353.8 238.7)">0.1uF</text>
<text x="56.9" y="241.6">10</text>
<text x="58.2" y="244.2">9</text>
<text x="200.3" y="243.3">10</text>
<text x="200.3" y="240.8">11</text>
<text x="201.6" y="245.9">9</text>
<text x="288.1" y="241.6">3</text>
<text x="353.8" y="244.3" transform="rotate(-90 353.8 244.3)">C49</text>
<text x="58.2" y="251.8">6</text>
<text x="58.2" y="249.2">7</text>
<text x="58.2" y="246.7">8</text>
<text x="201.6" y="251">7</text>
<text x="201.6" y="248.4">8</text>
<text x="269.1" y="246.4" transform="rotate(-90 269.1 246.4)">C30</text>
<text x="58.2" y="256.9">4</text>
<text x="58.2" y="254.3">5</text>
<text x="201.6" y="256">5</text>
<text x="201.6" y="253.5">6</text>
<text x="269.1" y="254.1" transform="rotate(-90 269.1 254.1)">0.1uF</text>
<text x="280.4" y="256.5" transform="rotate(-90 280.4 256.5)">R30</text>
<text x="286.3" y="256.8" transform="rotate(-90 286.3 256.8)">R41</text>
<text x="58.2" y="261.9">2</text>
<text x="58.2" y="259.4">3</text>
<text x="201.6" y="263.7">2</text>
<text x="201.6" y="261.1">3</text>
<text x="201.6" y="258.6">4</text>
<text x="357.6" y="262.7">Title:</text>
<text x="58.2" y="264.5">1</text>
<text x="201.6" y="266.2">1</text>
<text x="357.6" y="268.6">Drawing No:</text>
<text x="387.3" y="269.1">Version:</text>
<text x="73.3" y="271.7" transform="rotate(-90 73.3 271.7)">26</text>
<text x="75.8" y="271">FPC0_5_24P</text>
<text x="216.7" y="273.4" transform="rotate(-90 216.7 273.4)">26</text>
<text x="219.3" y="272.8">FPC0_5_24P</text>
<text x="357.6" y="273.2">Drawn By:</text>
<text x="387.3" y="274.2">Date:</text>
<text x="357.6" y="278.8">Checked By:</text>
<text x="387.3" y="279.3">Date:</text>
<text x="357.6" y="283.8">Approved By:</text>
<text x="387.3" y="284.3">Date:</text>
<text x="358.1" y="289.4">Size</text>
<text x="387.3" y="289.4">Sheet:</text>
</g>
<g font-size="2">
<text x="369.3" y="43.4">33R</text>
<text x="316.4" y="48.5">10K</text>
<text x="335" y="98.8" transform="rotate(-90 335 98.8)">10K</text>
<text x="349.6" y="98.6" transform="rotate(-90 349.6 98.6)">10K</text>
<text x="391" y="100" transform="rotate(-90 391 100)">10K</text>
<text x="68.9" y="113.5">1K</text>
<text x="353.6" y="109.2">1</text>
<text x="353.6" y="111.8">2</text>
<text x="373.7" y="111.8">7</text>
<text x="373.7" y="109.2">8</text>
<text x="353.6" y="114.3">3</text>
<text x="353.6" y="116.9">4</text>
<text x="373.7" y="116.9">5</text>
<text x="373.7" y="114.3">6</text>
<text x="355.9" y="121.4">W25Q64DWSSIG</text>
<text x="367.7" y="155.2">1</text>
<text x="372.9" y="155.2">2 W_G</text>
<text x="343.2" y="157">10K</text>
<text x="379.8" y="157">3</text>
<text x="390.1" y="157">2</text>
<text x="385.3" y="162.4" transform="rotate(-90 385.3 162.4)">1</text>
<text x="391.1" y="162.3">MM3904</text>
<text x="367.8" y="172.2">1</text>
<text x="373" y="172.2">2 W_G</text>
<text x="342.8" y="174">10K</text>
<text x="379.8" y="174">3</text>
<text x="385.3" y="179.3" transform="rotate(-90 385.3 179.3)">1</text>
<text x="390.1" y="174">2</text>
<text x="391.2" y="178.6">MM3904</text>
<text x="361.4" y="197.1">1</text>
<text x="375.3" y="197.1">2</text>
<text x="337.4" y="198.6">10K</text>
<text x="361.4" y="199.7">3</text>
<text x="375.3" y="199.7">4</text>
<text x="46.1" y="206.3">220R@100MHz</text>
<text x="172.1" y="207.9">220R@100MHz</text>
<text x="335.9" y="226.7">10K</text>
<text x="361.4" y="225.1">1</text>
<text x="361.4" y="227.6">3</text>
<text x="375.3" y="225.1">2</text>
<text x="375.3" y="227.6">4</text>
</g>
<g font-size="1.6">
<text x="357.2" y="109.8">CS</text>
<text x="357.2" y="112.3">D0</text>
<text x="366.9" y="112.3">HOLD</text>
<text x="368.1" y="109.8">VCC</text>
<text x="357.2" y="114.9">WP</text>
<text x="357.2" y="117.4">GND</text>
<text x="368.3" y="114.9">CLK</text>
<text x="369.1" y="117.4">D1</text>
<text x="382.7" y="156.2">C</text>
<text x="385.8" y="159.5" transform="rotate(-90 385.8 159.5)">B</text>
<text x="387.4" y="156.2">E</text>
<text x="382.7" y="173.2">C</text>
<text x="387.4" y="173.2">E</text>
<text x="385.8" y="176.4" transform="rotate(-90 385.8 176.4)">B</text>
</g>
</svg>
